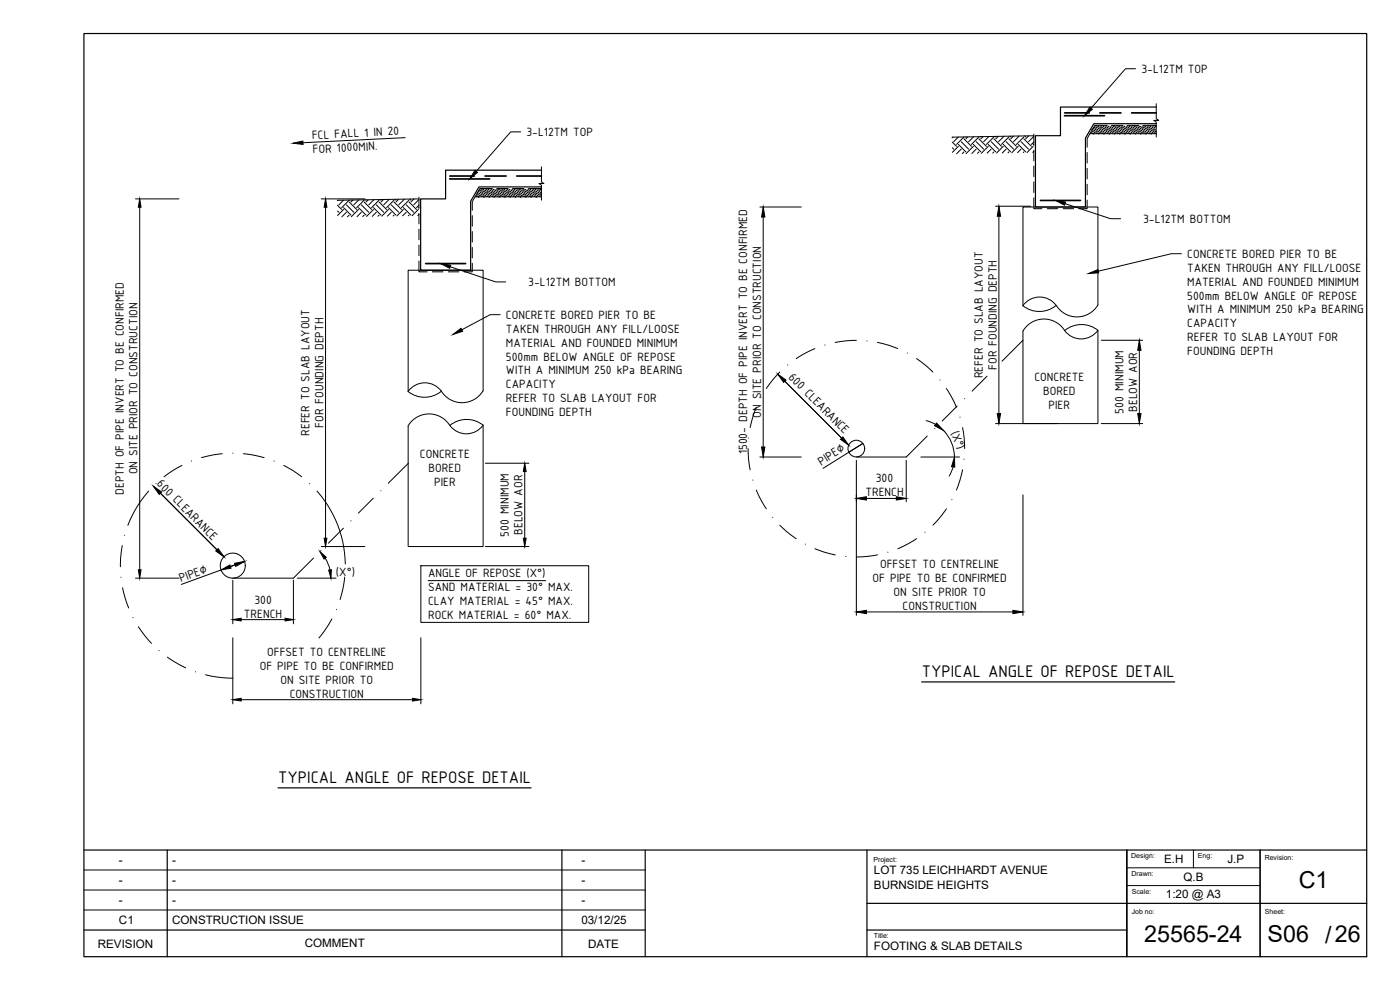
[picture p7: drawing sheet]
<svg xmlns="http://www.w3.org/2000/svg" width="420mm" height="297mm" viewBox="0 0 420 297" stroke-linecap="round" stroke-linejoin="round" font-family="sans-serif">
<!-- layer: 000 HI Detail Pier Screw -->
<path d="M307 62.1h22.5v29.4a7.4 7.4 0 0 1-12.5 .1 7.9 7.9 0 0 1-10 .1zM317 91.6a6.1 6.1 0 0 0-10 .1M329.5 99.1a7.9 7.9 0 0 0-10 .1M329.5 99.1a6.1 6.1 0 0 1-10 .1M329.5 99.1v28h-22.5v-27.8a7.3 7.3 0 0 1 12.5-.1M122.9 116.9a6.1 6.1 0 0 1 9.6 .5 7.9 7.9 0 0 1-10 .1zM132.5 117.4a7.4 7.4 0 0 0 12.5-.1v-36.2h-22.5v36.4M145 127.6a7.9 7.9 0 0 0-10 .1M145 127.6a6.2 6.2 0 0 1-10.5-.6 7.3 7.3 0 0 0-12 .8M145 127.6v36.4h-22.5v-36.2" fill="none" stroke="#000" stroke-width=".3"/>
<!-- layer: 000 HI Detail pipework -->
<g fill="none" stroke="#000" stroke-width=".3">
<circle cx="257" cy="134.6" r="2.51"/>
<circle cx="69.9" cy="169.7" r="3.8"/>
</g>
<!-- layer: 000 HI Detail Boundary -->
<g fill="none" stroke="#000" stroke-width=".3">
<path d="M234 111.6l-1.7 1.8-2.3 3.2M244.6 104.6l-3.4 1.6-2.2 1.4M257 102.1l-3.3 .2-3 .5M263.3 102.8l3.4 .8 2.7 1M275.1 107.6l3.1 2.3 1.8 1.7M284 116.6l2.2 3.7 .8 1.9M296.2 112.9l-4.5 4.5M307 102.1l-6.3 6.3M54.6 139.6l-2.8 1.6-2.6 1.9M66.7 136.1l-2.6 .4-3.6 .8M73 136.1l2.6 .4 3.7 .8M85.2 139.6l2.8 1.6 2.5 1.8"/>
<path d="M122.6 139l-6.1 6M224.5 134.6l.2 3.3 .4 3.1M227 122.2l-1 2.7-.9 3.4M278.3 130.8l-6.3 6.3h-15M287.3 121.8l-4.5 4.5M288.9 128.3l.4 3 .2 3.3M44.6 147.4a33.2 33.2 0 0 0-6.2 10.2M95.1 147.4a33.7 33.7 0 0 1 8.5 21.8M103.1 158.5l-4.5 4.5M112 149.5l-4.5 4.5M227 147.1l1.6 3.3 1.4 2.3M234 157.6l1.8 1.7 3.2 2.3"/>
<path d="M284 152.7l-2.3 3.1-1.7 1.8M288.9 140.9l-.9 3.4-1 2.7M36.7 163.7l-.5 3.8-.1 2.5M36.8 176.3l.6 2.8 1.2 3.3M94.1 167.5l-6 6h-18.2M103.5 173.1l-.5 3.4-.9 3.4M244.6 164.6l2.7 1 3.4 .9M263.4 166.5l-3.1 .4-3.3 .2M275.1 161.6l-2.3 1.4-3.3 1.6M41.5 188.1l2.1 2.8 1.9 2.1M50.2 197.2l5.5 3.2M99.6 185.7l-1.9 3.1-2 2.6"/>
<path d="M61.7 202.5l4.8 .8 3.4 .2"/>
</g>
<g fill="#000" stroke="#000" stroke-width=".3">
<circle cx="228.3" cy="119.3" r=".04"/>
<circle cx="247.6" cy="103.5" r=".04"/>
<circle cx="272.3" cy="106" r=".04"/>
<circle cx="282.1" cy="114" r=".04"/>
<circle cx="289.5" cy="119.6" r=".04"/>
<circle cx="298.5" cy="110.6" r=".04"/>
<circle cx="57.5" cy="138.3" r=".04"/>
<circle cx="69.9" cy="136" r=".04"/>
<circle cx="82.3" cy="138.3" r=".04"/>
<circle cx="105.3" cy="156.2" r=".04"/>
<circle cx="231.9" cy="155.2" r=".04"/>
<circle cx="277.6" cy="159.7" r=".04"/>
<circle cx="37.4" cy="160.6" r=".04"/>
<circle cx="266.4" cy="165.7" r=".04"/>
</g>
<!-- layer: 000 HI-0.18 -->
<path d="M46 145.9l2.5 1.7-.7 .7zM65.5 164.6l1.7 2.5-2.5-1.8zM66.4 171l2.6-1.5 .3 1zM70.4 169l3-.5-2.6 1.4z" fill="#000" stroke="#000" stroke-width=".3"/>
<path d="M46 145.9l21.2 21.2M70.6 169.5l-16.2 5.9M73.4 168.5l-4.2 1.5" fill="none" stroke="#000" stroke-width=".3"/>
<!-- layer: 000 HI Leader Arrow -->
<g fill="none" stroke="#000" stroke-width=".3">
<path d="M40.7 59.7h13M96.4 59.7h13.1M41.9 62.2v108.8M97.7 62.2v99.3M228 62.1h12.5M229 65.1v69M298.8 61.9h10.5M299.8 64.9v59.2M330.5 102.1h12.4M341.9 105.1v19M145.7 139h13M228 137.1h12.5"/>
<path d="M257 138.1v46.5M259 133.1l-12 7.4M272 138.1v12.4M276.4 137.1h11.6M278 126.2l2.7 1.1M283.1 129.1a11.3 11.3 0 0 1 3.3 8M298.8 127.1h18.4M330.5 127.1h12.4M157.5 141.5v20M260 149.5h9M286 140.1l-1.1 2.8M307 148.5v36.1"/>
<path d="M40.7 173.5h13M69.9 174.1v13.1M88.1 174.1v13.1M89.2 173.5h11.6M96.4 164h13.1M97.6 167.4l.9 1.7 .5 1.9M126.3 169.7h50.4v17h-50.4zM128.5 174.2h35.2M145.7 164h13M69.9 191.4v19.8M72.4 185.9h13.2M126.3 191.4v19.8"/>
<path d="M260 183.6h44M72.4 209.9h51.4"/>
</g>
<g fill="#000" stroke="#000" stroke-width=".3">
<path d="M41.9 59.7l.4 2.5h-.8zM97.7 59.7l.4 2.5h-.8zM229 62.1l.6 3h-1zM299.8 61.9l.5 3h-1zM341.9 102.1l.5 3h-1zM228.6 134.1h1l-.6 3zM281.1 126.9l2 2.2-2.6-1.4zM299.3 124.1h1l-.5 3zM341.4 124.1h1l-.5 3zM157.5 139l.4 2.5h-.8zM257 149.5l3-.5v1zM269 149l3 .5-3 .5z"/>
<path d="M286.4 137.1l.1 3.1-.9-.2zM41.5 171h.8l-.4 2.5zM96 165.5l1.9 1.7-.6 .5zM97.3 161.5h.8l-.4 2.5zM98.6 171l.9-.1-.2 2.6zM157.1 161.5h.8l-.4 2.5zM69.9 185.9l2.5-.4v.8zM85.6 185.5l2.5 .4-2.5 .4zM257 183.6l3-.5v1zM304 183.1l3 .5-3 .5zM69.9 209.9l2.5-.4v.8zM123.8 209.5l2.5 .4-2.5 .4z"/>
</g>
<!-- layer: 000 HI Text 2.5 Details -->
<path d="M327.1 32.1l.7 .7-2.3 1.9zM87.9 43l3-.7 .1 1zM142.6 51.1l.7 .6-2.4 2zM316.8 60.1l3 .5-.3 1zM132.2 79.1l3.1 .5-.3 .9zM135.9 100.4l2.4-1.9 .5 .9zM326.7 82.1l2.8-1.2 .2 1z" fill="#000" stroke="#000" stroke-width=".3"/>
<path d="M156.3 39.6h-3l-10.4 11.8M340.8 20.6h-3l-10.4 11.9M121.6 41.3l-30.7 1.5M319.6 61.1l13.7 4.5h3M354.6 76.1h-3l-22 5.3M135.1 80l13.7 4.6h3M150.1 94.4h-3l-8.5 4.6" fill="none" stroke="#000" stroke-width=".3"/>
<!-- layer: 000 HI Text 3.5 Details -->
<path d="M276.6 204.6h76M83.4 236.4h76" fill="none" stroke="#000" stroke-width=".36"/>
<!-- layer: 000 HI Detail Slab Line -->
<path d="M347 32.1h-28.7v8.6h-7.6v21.4h15.1v-20.6l2.5-4.4h18.7M162.5 51.1h-28.8v8.6h-7.5v21.4h15v-20.7l2.5-4.3h18.8" fill="none" stroke="#000" stroke-width=".36"/>
<!-- layer: 000 HI Detail break arrow -->
<g fill="none" stroke="#000" stroke-width=".3">
<path d="M332.2 37.6h-3.7l-2.2 4v2.6M333.8 37.6h3.2M338.6 37.6h3.1M343.3 37.6h3.7M347 31.1v4.5l.7 .5h-1.4l.7 .5v4.5M125.7 59.2v3.2M147.7 56.6h-3.7l-2.3 3.9v2.6M149.3 56.6h3.2M154.1 56.6h3.1M158.8 56.6h3.7M162.5 50.1v4.5l.7 .5h-1.5l.8 .5v4.5M310.3 59.4v3.2h2.4"/>
<path d="M310.3 40.2v3.3M310.3 45.1v3.1M310.3 49.8v3.2M310.3 54.6v3.2M326.3 45.7v3.2M326.3 50.5v3.2M326.3 55.3v3.1M125.7 78.3v3.3h2.5M125.7 64v3.2M125.7 68.8v3.2M125.7 73.5v3.2M141.7 79v2.6h-2.4"/>
<path d="M141.7 64.7v3.2M141.7 69.5v3.1M141.7 74.2v3.2M314.3 62.6h3.2M319 62.6h3.2M326.3 60v2.6h-2.5M129.8 81.6h3.1M134.5 81.6h3.2"/>
</g>
<!-- layer: 000 HI Detail Slab Gravel -->
<path d="M142.6 59.1h19.9M327.1 40.1h19.9" fill="none" stroke="#000" stroke-width=".3"/>
<g fill="#000" stroke="#000" stroke-width=".3">
<circle cx="327.6" cy="39.9" r=".11"/>
<circle cx="327.8" cy="38.9" r=".11"/>
<circle cx="328" cy="39.5" r=".11"/>
<circle cx="328.2" cy="38.6" r=".11"/>
<circle cx="328.4" cy="39.1" r=".11"/>
<circle cx="328.6" cy="38.2" r=".11"/>
<circle cx="328.6" cy="39.7" r=".11"/>
<circle cx="328.8" cy="38.7" r=".11"/>
<circle cx="329" cy="39.3" r=".11"/>
<circle cx="329" cy="37.7" r=".11"/>
<circle cx="329.2" cy="38.3" r=".11"/>
<circle cx="329.2" cy="39.9" r=".11"/>
<circle cx="329.3" cy="38.9" r=".11"/>
<circle cx="329.6" cy="39.5" r=".11"/>
<circle cx="329.6" cy="38" r=".11"/>
<circle cx="329.7" cy="38.6" r=".11"/>
<circle cx="329.9" cy="39.1" r=".11"/>
<circle cx="330.2" cy="38.2" r=".11"/>
<circle cx="330.2" cy="39.7" r=".11"/>
<circle cx="330.3" cy="38.7" r=".11"/>
<circle cx="330.5" cy="39.3" r=".11"/>
<circle cx="330.5" cy="37.7" r=".11"/>
<circle cx="330.7" cy="38.3" r=".11"/>
<circle cx="330.7" cy="39.9" r=".11"/>
<circle cx="330.9" cy="38.9" r=".11"/>
<circle cx="331.1" cy="39.5" r=".11"/>
<circle cx="331.1" cy="38" r=".11"/>
<circle cx="331.3" cy="38.6" r=".11"/>
<circle cx="331.5" cy="39.1" r=".11"/>
<circle cx="331.7" cy="38.2" r=".11"/>
<circle cx="331.7" cy="39.7" r=".11"/>
<circle cx="331.9" cy="38.7" r=".11"/>
<circle cx="332.1" cy="37.7" r=".11"/>
<circle cx="332.1" cy="39.3" r=".11"/>
<circle cx="332.3" cy="38.3" r=".11"/>
<circle cx="332.3" cy="39.9" r=".11"/>
<circle cx="332.5" cy="38.9" r=".11"/>
<circle cx="332.7" cy="39.5" r=".11"/>
<circle cx="332.7" cy="38" r=".11"/>
<circle cx="332.9" cy="38.6" r=".11"/>
<circle cx="333.1" cy="39.1" r=".11"/>
<circle cx="333.3" cy="38.2" r=".11"/>
<circle cx="333.3" cy="39.7" r=".11"/>
<circle cx="333.5" cy="38.7" r=".11"/>
<circle cx="333.7" cy="39.3" r=".11"/>
<circle cx="333.7" cy="37.7" r=".11"/>
<circle cx="333.9" cy="38.3" r=".11"/>
<circle cx="333.9" cy="39.9" r=".11"/>
<circle cx="334.1" cy="38.9" r=".11"/>
<circle cx="334.3" cy="39.5" r=".11"/>
<circle cx="334.3" cy="38" r=".11"/>
<circle cx="334.5" cy="38.6" r=".11"/>
<circle cx="334.7" cy="39.1" r=".11"/>
<circle cx="334.9" cy="38.2" r=".11"/>
<circle cx="334.9" cy="39.7" r=".11"/>
<circle cx="335.1" cy="38.7" r=".11"/>
<circle cx="335.3" cy="37.7" r=".11"/>
<circle cx="335.3" cy="39.3" r=".11"/>
<circle cx="335.4" cy="38.3" r=".11"/>
<circle cx="335.4" cy="39.9" r=".11"/>
<circle cx="335.6" cy="38.9" r=".11"/>
<circle cx="335.8" cy="38" r=".11"/>
<circle cx="335.8" cy="39.5" r=".11"/>
<circle cx="336" cy="38.6" r=".11"/>
<circle cx="336.2" cy="39.1" r=".11"/>
<circle cx="336.4" cy="38.2" r=".11"/>
<circle cx="336.4" cy="39.7" r=".11"/>
<circle cx="336.6" cy="38.7" r=".11"/>
<circle cx="336.8" cy="37.7" r=".11"/>
<circle cx="336.8" cy="39.3" r=".11"/>
<circle cx="337" cy="38.3" r=".11"/>
<circle cx="337" cy="39.9" r=".11"/>
<circle cx="337.2" cy="38.9" r=".11"/>
<circle cx="337.4" cy="39.5" r=".11"/>
<circle cx="337.4" cy="38" r=".11"/>
<circle cx="337.6" cy="38.6" r=".11"/>
<circle cx="337.8" cy="39.1" r=".11"/>
<circle cx="338" cy="38.2" r=".11"/>
<circle cx="338" cy="39.7" r=".11"/>
<circle cx="338.2" cy="38.7" r=".11"/>
<circle cx="338.4" cy="39.3" r=".11"/>
<circle cx="338.4" cy="37.7" r=".11"/>
<circle cx="338.6" cy="38.3" r=".11"/>
<circle cx="338.6" cy="39.9" r=".11"/>
<circle cx="338.8" cy="38.9" r=".11"/>
<circle cx="339" cy="39.5" r=".11"/>
<circle cx="339" cy="38" r=".11"/>
<circle cx="339.2" cy="38.6" r=".11"/>
<circle cx="339.4" cy="39.1" r=".11"/>
<circle cx="339.6" cy="38.2" r=".11"/>
<circle cx="339.6" cy="39.7" r=".11"/>
<circle cx="339.8" cy="38.7" r=".11"/>
<circle cx="340" cy="37.7" r=".11"/>
<circle cx="340" cy="39.3" r=".11"/>
<circle cx="340.2" cy="38.3" r=".11"/>
<circle cx="340.2" cy="39.9" r=".11"/>
<circle cx="340.4" cy="38.9" r=".11"/>
<circle cx="340.6" cy="38" r=".11"/>
<circle cx="340.6" cy="39.5" r=".11"/>
<circle cx="340.8" cy="38.6" r=".11"/>
<circle cx="340.9" cy="39.1" r=".11"/>
<circle cx="341.1" cy="38.2" r=".11"/>
<circle cx="341.1" cy="39.7" r=".11"/>
<circle cx="341.3" cy="38.7" r=".11"/>
<circle cx="341.5" cy="39.3" r=".11"/>
<circle cx="341.5" cy="37.7" r=".11"/>
<circle cx="341.7" cy="38.3" r=".11"/>
<circle cx="341.7" cy="39.9" r=".11"/>
<circle cx="341.9" cy="38.9" r=".11"/>
<circle cx="342.1" cy="38" r=".11"/>
<circle cx="342.1" cy="39.5" r=".11"/>
<circle cx="342.3" cy="38.6" r=".11"/>
<circle cx="342.5" cy="39.1" r=".11"/>
<circle cx="342.7" cy="38.2" r=".11"/>
<circle cx="342.7" cy="39.7" r=".11"/>
<circle cx="342.9" cy="38.7" r=".11"/>
<circle cx="343.1" cy="39.3" r=".11"/>
<circle cx="343.1" cy="37.7" r=".11"/>
<circle cx="343.3" cy="39.9" r=".11"/>
<circle cx="343.3" cy="38.3" r=".11"/>
<circle cx="343.5" cy="38.9" r=".11"/>
<circle cx="343.7" cy="38" r=".11"/>
<circle cx="343.7" cy="39.5" r=".11"/>
<circle cx="343.9" cy="38.6" r=".11"/>
<circle cx="344.1" cy="39.1" r=".11"/>
<circle cx="344.3" cy="38.2" r=".11"/>
<circle cx="344.3" cy="39.7" r=".11"/>
<circle cx="344.5" cy="38.7" r=".11"/>
<circle cx="344.7" cy="37.7" r=".11"/>
<circle cx="344.7" cy="39.3" r=".11"/>
<circle cx="344.9" cy="38.3" r=".11"/>
<circle cx="344.9" cy="39.9" r=".11"/>
<circle cx="345.1" cy="38.9" r=".11"/>
<circle cx="345.3" cy="38" r=".11"/>
<circle cx="345.3" cy="39.5" r=".11"/>
<circle cx="345.5" cy="38.6" r=".11"/>
<circle cx="345.7" cy="39.1" r=".11"/>
<circle cx="345.9" cy="38.2" r=".11"/>
<circle cx="345.9" cy="39.7" r=".11"/>
<circle cx="346" cy="38.7" r=".11"/>
<circle cx="346.3" cy="39.3" r=".11"/>
<circle cx="346.3" cy="37.7" r=".11"/>
<circle cx="346.5" cy="38.3" r=".11"/>
<circle cx="346.5" cy="39.9" r=".11"/>
<circle cx="346.6" cy="38.9" r=".11"/>
<circle cx="346.8" cy="38" r=".11"/>
<circle cx="346.8" cy="39.5" r=".11"/>
<circle cx="143.1" cy="58.9" r=".11"/>
<circle cx="143.3" cy="57.9" r=".11"/>
<circle cx="143.5" cy="58.5" r=".11"/>
<circle cx="143.7" cy="59.1" r=".11"/>
<circle cx="143.7" cy="57.5" r=".11"/>
<circle cx="143.9" cy="58.1" r=".11"/>
<circle cx="144.1" cy="57.1" r=".11"/>
<circle cx="144.1" cy="58.7" r=".11"/>
<circle cx="144.2" cy="57.7" r=".11"/>
<circle cx="144.5" cy="58.3" r=".11"/>
<circle cx="144.5" cy="56.7" r=".11"/>
<circle cx="144.6" cy="58.9" r=".11"/>
<circle cx="144.6" cy="57.3" r=".11"/>
<circle cx="144.8" cy="57.9" r=".11"/>
<circle cx="145" cy="56.9" r=".11"/>
<circle cx="145" cy="58.5" r=".11"/>
<circle cx="145.2" cy="59.1" r=".11"/>
<circle cx="145.2" cy="57.5" r=".11"/>
<circle cx="145.4" cy="58.1" r=".11"/>
<circle cx="145.6" cy="57.1" r=".11"/>
<circle cx="145.6" cy="58.7" r=".11"/>
<circle cx="145.8" cy="57.7" r=".11"/>
<circle cx="146" cy="58.3" r=".11"/>
<circle cx="146" cy="56.7" r=".11"/>
<circle cx="146.2" cy="57.3" r=".11"/>
<circle cx="146.2" cy="58.9" r=".11"/>
<circle cx="146.4" cy="57.9" r=".11"/>
<circle cx="146.6" cy="58.5" r=".11"/>
<circle cx="146.6" cy="56.9" r=".11"/>
<circle cx="146.8" cy="57.5" r=".11"/>
<circle cx="146.8" cy="59.1" r=".11"/>
<circle cx="147" cy="58.1" r=".11"/>
<circle cx="147.2" cy="58.7" r=".11"/>
<circle cx="147.2" cy="57.1" r=".11"/>
<circle cx="147.4" cy="57.7" r=".11"/>
<circle cx="147.6" cy="58.3" r=".11"/>
<circle cx="147.6" cy="56.7" r=".11"/>
<circle cx="147.8" cy="57.3" r=".11"/>
<circle cx="147.8" cy="58.9" r=".11"/>
<circle cx="148" cy="57.9" r=".11"/>
<circle cx="148.2" cy="58.5" r=".11"/>
<circle cx="148.2" cy="56.9" r=".11"/>
<circle cx="148.4" cy="59.1" r=".11"/>
<circle cx="148.4" cy="57.5" r=".11"/>
<circle cx="148.6" cy="58.1" r=".11"/>
<circle cx="148.8" cy="57.1" r=".11"/>
<circle cx="148.8" cy="58.7" r=".11"/>
<circle cx="149" cy="57.7" r=".11"/>
<circle cx="149.2" cy="58.3" r=".11"/>
<circle cx="149.2" cy="56.7" r=".11"/>
<circle cx="149.4" cy="57.3" r=".11"/>
<circle cx="149.4" cy="58.9" r=".11"/>
<circle cx="149.6" cy="57.9" r=".11"/>
<circle cx="149.7" cy="56.9" r=".11"/>
<circle cx="149.7" cy="58.5" r=".11"/>
<circle cx="149.9" cy="57.5" r=".11"/>
<circle cx="149.9" cy="59.1" r=".11"/>
<circle cx="150.2" cy="58.1" r=".11"/>
<circle cx="150.3" cy="57.1" r=".11"/>
<circle cx="150.3" cy="58.7" r=".11"/>
<circle cx="150.5" cy="57.7" r=".11"/>
<circle cx="150.7" cy="58.3" r=".11"/>
<circle cx="150.7" cy="56.7" r=".11"/>
<circle cx="150.9" cy="57.3" r=".11"/>
<circle cx="150.9" cy="58.9" r=".11"/>
<circle cx="151.1" cy="57.9" r=".11"/>
<circle cx="151.3" cy="56.9" r=".11"/>
<circle cx="151.3" cy="58.5" r=".11"/>
<circle cx="151.5" cy="59.1" r=".11"/>
<circle cx="151.5" cy="57.5" r=".11"/>
<circle cx="151.7" cy="58.1" r=".11"/>
<circle cx="151.9" cy="58.7" r=".11"/>
<circle cx="151.9" cy="57.1" r=".11"/>
<circle cx="152.1" cy="57.7" r=".11"/>
<circle cx="152.3" cy="58.3" r=".11"/>
<circle cx="152.3" cy="56.7" r=".11"/>
<circle cx="152.5" cy="57.3" r=".11"/>
<circle cx="152.5" cy="58.9" r=".11"/>
<circle cx="152.7" cy="57.9" r=".11"/>
<circle cx="152.9" cy="56.9" r=".11"/>
<circle cx="152.9" cy="58.5" r=".11"/>
<circle cx="153.1" cy="59.1" r=".11"/>
<circle cx="153.1" cy="57.5" r=".11"/>
<circle cx="153.3" cy="58.1" r=".11"/>
<circle cx="153.5" cy="58.7" r=".11"/>
<circle cx="153.5" cy="57.1" r=".11"/>
<circle cx="153.7" cy="57.7" r=".11"/>
<circle cx="153.9" cy="58.3" r=".11"/>
<circle cx="153.9" cy="56.7" r=".11"/>
<circle cx="154.1" cy="57.3" r=".11"/>
<circle cx="154.1" cy="58.9" r=".11"/>
<circle cx="154.3" cy="57.9" r=".11"/>
<circle cx="154.5" cy="56.9" r=".11"/>
<circle cx="154.5" cy="58.5" r=".11"/>
<circle cx="154.7" cy="57.5" r=".11"/>
<circle cx="154.7" cy="59.1" r=".11"/>
<circle cx="154.8" cy="58.1" r=".11"/>
<circle cx="155.1" cy="57.1" r=".11"/>
<circle cx="155.1" cy="58.7" r=".11"/>
<circle cx="155.3" cy="57.7" r=".11"/>
<circle cx="155.4" cy="58.3" r=".11"/>
<circle cx="155.4" cy="56.7" r=".11"/>
<circle cx="155.7" cy="57.3" r=".11"/>
<circle cx="155.7" cy="58.9" r=".11"/>
<circle cx="155.8" cy="57.9" r=".11"/>
<circle cx="156" cy="58.5" r=".11"/>
<circle cx="156" cy="56.9" r=".11"/>
<circle cx="156.2" cy="57.5" r=".11"/>
<circle cx="156.2" cy="59.1" r=".11"/>
<circle cx="156.4" cy="58.1" r=".11"/>
<circle cx="156.6" cy="57.1" r=".11"/>
<circle cx="156.6" cy="58.7" r=".11"/>
<circle cx="156.8" cy="57.7" r=".11"/>
<circle cx="157" cy="58.3" r=".11"/>
<circle cx="157" cy="56.7" r=".11"/>
<circle cx="157.2" cy="57.3" r=".11"/>
<circle cx="157.2" cy="58.9" r=".11"/>
<circle cx="157.4" cy="57.9" r=".11"/>
<circle cx="157.6" cy="58.5" r=".11"/>
<circle cx="157.6" cy="56.9" r=".11"/>
<circle cx="157.8" cy="59.1" r=".11"/>
<circle cx="157.8" cy="57.5" r=".11"/>
<circle cx="158" cy="58.1" r=".11"/>
<circle cx="158.2" cy="57.1" r=".11"/>
<circle cx="158.2" cy="58.7" r=".11"/>
<circle cx="158.4" cy="57.7" r=".11"/>
<circle cx="158.6" cy="58.3" r=".11"/>
<circle cx="158.6" cy="56.7" r=".11"/>
<circle cx="158.8" cy="58.9" r=".11"/>
<circle cx="158.8" cy="57.3" r=".11"/>
<circle cx="159" cy="57.9" r=".11"/>
<circle cx="159.2" cy="56.9" r=".11"/>
<circle cx="159.2" cy="58.5" r=".11"/>
<circle cx="159.4" cy="57.5" r=".11"/>
<circle cx="159.4" cy="59.1" r=".11"/>
<circle cx="159.6" cy="58.1" r=".11"/>
<circle cx="159.8" cy="57.1" r=".11"/>
<circle cx="159.8" cy="58.7" r=".11"/>
<circle cx="160" cy="57.7" r=".11"/>
<circle cx="160.2" cy="58.3" r=".11"/>
<circle cx="160.2" cy="56.7" r=".11"/>
<circle cx="160.4" cy="57.3" r=".11"/>
<circle cx="160.4" cy="58.9" r=".11"/>
<circle cx="160.6" cy="57.9" r=".11"/>
<circle cx="160.8" cy="56.9" r=".11"/>
<circle cx="160.8" cy="58.5" r=".11"/>
<circle cx="160.9" cy="57.5" r=".11"/>
<circle cx="160.9" cy="59.1" r=".11"/>
<circle cx="161.1" cy="58.1" r=".11"/>
<circle cx="161.3" cy="58.7" r=".11"/>
<circle cx="161.3" cy="57.1" r=".11"/>
<circle cx="161.5" cy="57.7" r=".11"/>
<circle cx="161.7" cy="56.7" r=".11"/>
<circle cx="161.7" cy="58.3" r=".11"/>
<circle cx="161.9" cy="58.9" r=".11"/>
<circle cx="161.9" cy="57.3" r=".11"/>
<circle cx="162.1" cy="57.9" r=".11"/>
<circle cx="162.3" cy="56.9" r=".11"/>
<circle cx="162.3" cy="58.5" r=".11"/>
<circle cx="328.2" cy="40.1" r=".11"/>
<circle cx="329.7" cy="40.1" r=".11"/>
<circle cx="331.3" cy="40.1" r=".11"/>
<circle cx="332.9" cy="40.1" r=".11"/>
<circle cx="334.5" cy="40.1" r=".11"/>
<circle cx="336" cy="40.1" r=".11"/>
<circle cx="337.6" cy="40.1" r=".11"/>
<circle cx="339.2" cy="40.1" r=".11"/>
<circle cx="340.8" cy="40.1" r=".11"/>
<circle cx="342.3" cy="40.1" r=".11"/>
<circle cx="343.9" cy="40.1" r=".11"/>
<circle cx="345.5" cy="40.1" r=".11"/>
</g>
<!-- layer: 000 HI Hatch Detail Ground -->
<g fill="none" stroke="#000" stroke-width=".3">
<path d="M107.7 60l-1.5 1.5M109.7 60l.2 .1M110.5 60l-.6 .6M112.2 59.9l-1.5 1.6M114.2 59.9l.1 .2M115.1 59.9l-.8 .7M116.8 59.8l-1.6 1.7M118.6 59.8l.2 .3M119.7 59.8l-.9 .8M121.4 59.8l-1.7 1.7M123 59.7l.3 .4M124.2 59.7l-.9 .9"/>
<path d="M125.7 59.9l-1.5 1.6M125.7 59.7l-24.5 .4M285.8 42.6l1.3 1.3M285.8 44.3l.4 .5M285.9 41.2l-.1 .1M287.6 41.1l-1.4 1.4M287.6 43.9l-1.8 1.8M287.6 43.3l2.3 2.3M288.5 44.8l-1.4 1.3M288.5 42.5l2.2 2.3M289.3 45.6l-.5 .5M289.3 41.1l-2.2 2.2"/>
<path d="M289.3 41.7l2.2 2.2M289.9 41.1h.1M290.5 41.1l-.6 .6M292.1 43.9l-2.2 2.2M292.1 43.3l2.3 2.3M292.2 41l-1.5 1.5M293 44.8l-1.3 1.2M293 42.5l2.2 2.3M293.8 41.1l-2.3 2.2M293.8 41.7l2.2 2.2M293.8 45.6l-.4 .4M294.3 41l.1 .1"/>
<path d="M295 41l-.6 .7M296.6 43.3l2.3 2.3M296.6 43.9l-2.1 2.1M296.8 41l-1.6 1.5M297.5 42.5l2.2 2.3M297.5 44.8l-1.3 1.2M298.3 45.6l-.4 .3M298.3 41.7l2.2 2.2M298.3 41.1l-2.3 2.2M298.7 40.9l.2 .2M299.6 40.9l-.7 .8M301.1 43.3l2.2 2.3"/>
<path d="M301.1 43.9l-2 2M301.3 40.9l-1.6 1.6M301.9 44.8l-1.1 1.1M301.9 42.5l2.3 2.3M302.8 45.6l-.3 .3M302.8 41.1l-2.3 2.2M302.8 41.7l2.2 2.2M303.1 40.9l.2 .2M304.2 40.8l-.9 .9M305.6 43.3l2.2 2.3M305.6 43.9l-1.9 1.9M305.9 40.8l-1.7 1.7"/>
<path d="M306.4 44.8l-1 1M306.4 42.5l2.3 2.3M307.3 41.1l-2.3 2.2M307.3 41.7l2.2 2.2M307.3 45.6l-.2 .2M307.5 40.8l.3 .3M308.7 40.8l-.9 .9M310.1 43.9l-1.9 1.9M310.1 43.3l.2 .2M310.3 45.4l-.4 .3M310.3 42.6l-.8 .7M310.3 40.9l-1.6 1.6"/>
<path d="M310.3 40.7l-24.5 .5M101.3 61.6l1.3 1.3M101.3 63.3l.4 .4M101.4 60.1l-.2 .1M103.1 60.1l-1.4 1.4M103.1 62.9l-1.8 1.8M103.1 62.3l2.2 2.2M103.9 63.7l-1.3 1.4M103.9 61.5l2.3 2.2M104.8 60.6l2.2 2.3M104.8 64.5l-.5 .6M104.8 60.1l-2.2 2.2"/>
<path d="M105.3 60v.1M105.9 60l-.6 .6M107.6 62.9l-2.2 2.1M107.6 62.3l2.3 2.2M108.4 63.7l-1.3 1.3M108.4 61.5l2.3 2.2M109.3 60.1l-2.3 2.2M109.3 60.6l2.2 2.3M109.3 64.5l-.4 .5M112.1 62.3l2.2 2.2M112.1 62.9l-2.1 2M112.9 63.7l-1.2 1.2"/>
<path d="M112.9 61.5l2.3 2.2M113.8 64.5l-.4 .4M113.8 60.6l2.2 2.3M113.8 60.1l-2.3 2.2M116.6 62.9l-2 2M116.6 62.3l2.2 2.2M117.4 61.5l2.3 2.2M117.4 63.7l-1.1 1.1M118.3 60.1l-2.3 2.2M118.3 64.5l-.3 .3M118.3 60.6l2.2 2.3M121.1 62.9l-2 1.9"/>
<path d="M121.1 62.3l2.2 2.2M121.9 63.7l-1.1 1.1M121.9 61.5l2.3 2.2M122.7 60.6l2.3 2.3M122.7 60.1l-2.2 2.2M122.7 64.5l-.1 .2M125.6 62.9l-1.9 1.8M125.6 62.3l.1 .2M125.7 61.6l-.7 .7M125.7 64.4l-.3 .3"/>
</g>
<!-- layer: 000 HI Detail trench mesh -->
<path d="M319.5 34.7h12M135 53.7h12M127.7 79.1h12M312.3 60.1h12" fill="none" stroke="#000" stroke-width=".51"/>
<!-- layer: 000 HI Detail slab steel -->
<path d="M319.5 33.9h7.4M330.1 33.9h6.3M339.6 33.9h7.4M135 52.8h7.4M145.6 52.8h6.3M155.1 52.8h7.4" fill="none" stroke="#000" stroke-width=".51"/>
<!-- layer: 000 HI-1.8 -->
<path d="M233.5 112.4l20.9 20.8M259 133.1l-4.3 2.6" fill="none" stroke="#000" stroke-width=".3"/>
<path d="M233.4 112.3l2.5 1.7-.7 .7zM252.2 131.8l.8-.7 1.7 2.5z" fill="#000" stroke="#000" stroke-width=".3"/>
<!-- layer: 000 HI Title Block -->
<path d="M25.2 10.1h385v276.9h-385zM25.2 255h385M50.2 255v32M168.6 255v32M193.6 255v32M260.2 255v32M338.2 255v32M378.2 255v32M25.2 279h168.4M260.2 271h150M260.2 279h78" fill="none" stroke="#000" stroke-width=".36"/>
<!-- layer: 000 HI Title block minor -->
<path d="M358.2 255v5.4M25.2 261h168.4M25.2 267h168.4M25.2 273h168.4M338.2 260.4h40M338.2 265.7h40" fill="none" stroke="#000" stroke-width=".3"/>
<!-- layer: HI Title Block -->
<path d="M378.2 255v32" fill="none" stroke="#000" stroke-width=".3"/>
<g font-size="7">
<text x="389.8" y="266.4">C1</text>
<text x="343.4" y="282.8">25565-24</text>
<text x="380.4" y="282.8">S06 /26</text>
</g>
<g font-size="5.4">
<text x="276.6" y="203.2">TYPICAL ANGLE OF REPOSE DETAIL</text>
<text x="83.4" y="235">TYPICAL ANGLE OF REPOSE DETAIL</text>
</g>
<g font-size="3.9">
<text x="342.5" y="21.9">3-L12TM TOP</text>
<text x="93.7" y="41.8" transform="rotate(-3 93.7 41.8)">FCL FALL 1 IN 20</text>
<text x="158" y="40.8">3-L12TM TOP</text>
<text x="93.9" y="46" transform="rotate(-3 93.9 46)">FOR 1000MIN.</text>
<text x="343" y="66.9">3-L12TM BOTTOM</text>
<text x="356.3" y="77.4">CONCRETE BORED PIER TO BE</text>
<text x="356.3" y="81.5">TAKEN THROUGH ANY FILL/LOOSE</text>
<text x="158.5" y="85.8">3-L12TM BOTTOM</text>
<text x="356.3" y="85.7">MATERIAL AND FOUNDED MINIMUM</text>
<text x="356.3" y="89.9">500mm BELOW ANGLE OF REPOSE</text>
<text x="151.8" y="95.7">CONCRETE BORED PIER TO BE</text>
<text x="356.3" y="94.1">WITH A MINIMUM 250 kPa BEARING</text>
<text x="151.8" y="99.8">TAKEN THROUGH ANY FILL/LOOSE</text>
<text x="356.3" y="98.2">CAPACITY</text>
<text x="151.8" y="104">MATERIAL AND FOUNDED MINIMUM</text>
<text x="356.3" y="102.4">REFER TO SLAB LAYOUT FOR</text>
<text x="356.3" y="106.5">FOUNDING DEPTH</text>
<text x="151.8" y="108.2">500mm BELOW ANGLE OF REPOSE</text>
<text x="151.8" y="112.3">WITH A MINIMUM 250 kPa BEARING</text>
<text x="236.5" y="113.4" transform="rotate(45 236.5 113.4)">600 CLEARANCE</text>
<text x="295" y="113.5" transform="rotate(-90 295 113.5)">REFER TO SLAB LAYOUT</text>
<text x="299.2" y="111" transform="rotate(-90 299.2 111)">FOR FOUNDING DEPTH</text>
<text x="151.8" y="116.5">CAPACITY</text>
<text x="310.4" y="114.4">CONCRETE</text>
<text x="313.1" y="118.6">BORED</text>
<text x="151.8" y="120.7">REFER TO SLAB LAYOUT FOR</text>
<text x="151.8" y="124.8">FOUNDING DEPTH</text>
<text x="228.4" y="125.4" transform="rotate(-90 228.4 125.4)">ON SITE PRIOR TO CONSTRUCTION</text>
<text x="314.7" y="122.7">PIER</text>
<text x="337.1" y="124.1" transform="rotate(-90 337.1 124.1)">500 MINIMUM</text>
<text x="341.3" y="123.6" transform="rotate(-90 341.3 123.6)">BELOW AOR</text>
<text x="92.9" y="130.8" transform="rotate(-90 92.9 130.8)">REFER TO SLAB LAYOUT</text>
<text x="97" y="128.3" transform="rotate(-90 97 128.3)">FOR FOUNDING DEPTH</text>
<text x="285.3" y="129.8" transform="rotate(67 285.3 129.8)">(X°)</text>
<text x="126" y="137.4">CONCRETE</text>
<text x="224.3" y="136.4" transform="rotate(-90 224.3 136.4)">1500- DEPTH OF PIPE INVERT TO BE CONFIRMED</text>
<text x="41.3" y="142.3" transform="rotate(-90 41.3 142.3)">ON SITE PRIOR TO CONSTRUCTION</text>
<text x="128.6" y="141.6">BORED</text>
<text x="246.4" y="139.8" transform="rotate(-32 246.4 139.8)">PIPE∅</text>
<text x="37.1" y="148.4" transform="rotate(-90 37.1 148.4)">DEPTH OF PIPE INVERT TO BE CONFIRMED</text>
<text x="46.9" y="145.3" transform="rotate(45 46.9 145.3)">600 CLEARANCE</text>
<text x="130.3" y="145.7">PIER</text>
<text x="259.7" y="148.9">TRENCH</text>
<text x="262.8" y="144.7">300</text>
<text x="152.7" y="161" transform="rotate(-90 152.7 161)">500 MINIMUM</text>
<text x="156.8" y="160.5" transform="rotate(-90 156.8 160.5)">BELOW AOR</text>
<text x="100.8" y="172.7">(X°)</text>
<text x="128.5" y="173.2">ANGLE OF REPOSE (X°)</text>
<text x="264.1" y="170.5">OFFSET TO CENTRELINE</text>
<text x="54.3" y="174.7" transform="rotate(-20 54.3 174.7)">PIPE∅</text>
<text x="128.5" y="177.4">SAND MATERIAL = 30° MAX.</text>
<text x="261.9" y="174.7">OF PIPE TO BE CONFIRMED</text>
<text x="268.1" y="178.8">ON SITE PRIOR TO</text>
<text x="73.2" y="185.3">TRENCH</text>
<text x="76.3" y="181.1">300</text>
<text x="128.5" y="181.5">CLAY MATERIAL = 45° MAX.</text>
<text x="128.5" y="185.7">ROCK MATERIAL = 60° MAX.</text>
<text x="270.9" y="183">CONSTRUCTION</text>
<text x="80.2" y="196.8">OFFSET TO CENTRELINE</text>
<text x="78" y="201">OF PIPE TO BE CONFIRMED</text>
<text x="84.2" y="205.1">ON SITE PRIOR TO</text>
<text x="87" y="209.3">CONSTRUCTION</text>
</g>
<g font-size="3.5">
<text x="35.7" y="259.3">-</text>
<text x="51.7" y="259.3">-</text>
<text x="174.5" y="259.3">-</text>
<text x="262.3" y="262.3">LOT 735 LEICHHARDT AVENUE</text>
<text x="349.4" y="258.9">E.H</text>
<text x="368.3" y="258.9">J.P</text>
<text x="35.7" y="265.3">-</text>
<text x="51.7" y="265.3">-</text>
<text x="174.5" y="265.3">-</text>
<text x="262.3" y="266.7">BURNSIDE HEIGHTS</text>
<text x="349.9" y="269.6">1:20 @ A3</text>
<text x="355.2" y="264.2">Q.B</text>
<text x="35.7" y="271.3">-</text>
<text x="51.7" y="271.3">-</text>
<text x="174.5" y="271.3">-</text>
<text x="35.7" y="277.3">C1</text>
<text x="51.7" y="277.3">CONSTRUCTION ISSUE</text>
<text x="174.5" y="277.3">03/12/25</text>
<text x="29.3" y="284.3">REVISION</text>
<text x="91.4" y="284.3">COMMENT</text>
<text x="176.5" y="284.3">DATE</text>
<text x="262.3" y="285">FOOTING &amp; SLAB DETAILS</text>
</g>
<g font-size="2.1">
<text x="339.5" y="257.5">Design:</text>
<text x="359.5" y="257.5">Eng:</text>
<text x="262.1" y="258.6">Project:</text>
<text x="339.6" y="262.8">Drawn:</text>
<text x="379.6" y="258.1">Revision:</text>
<text x="339.7" y="268.1">Scale:</text>
<text x="339.7" y="274.1">Job no:</text>
<text x="379.6" y="274.1">Sheet:</text>
<text x="262.2" y="281.4">Title:</text>
</g>
</svg>
